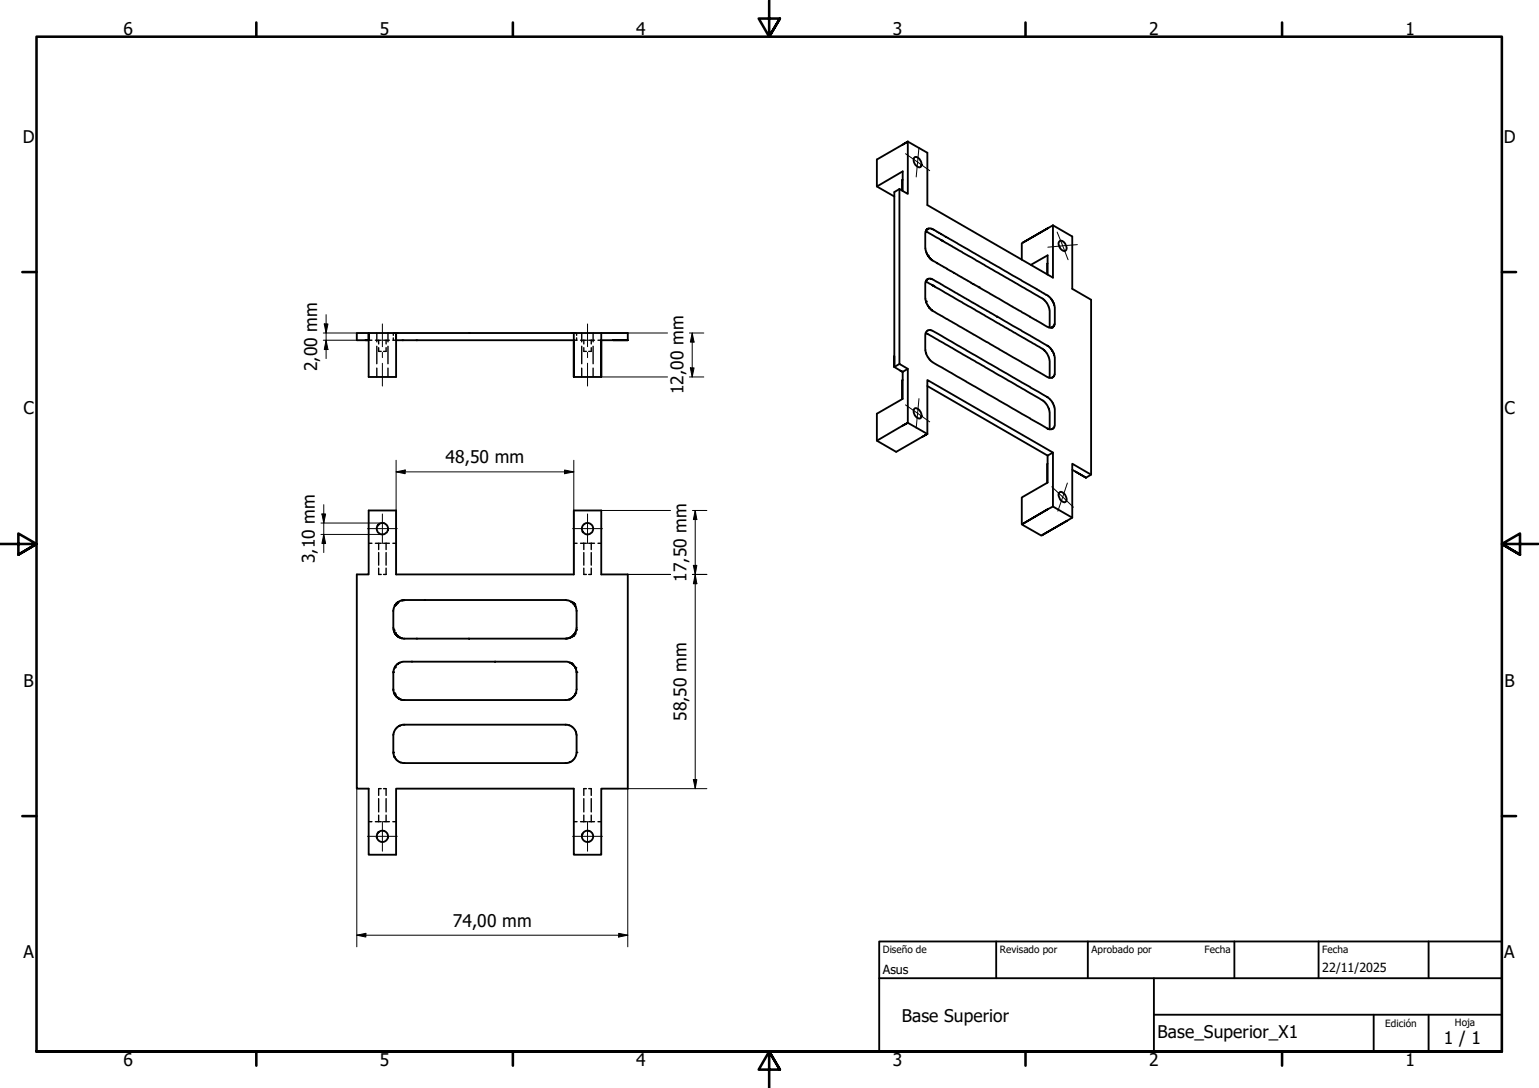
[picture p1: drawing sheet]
<svg xmlns="http://www.w3.org/2000/svg" width="420mm" height="297mm" viewBox="0 0 420 297" stroke-linecap="round" stroke-linejoin="round" font-family="sans-serif">
<!-- layer: Oculto (ISO) -->
<g fill="none" stroke="#000" stroke-width=".38">
<path d="M100.6 92.9h.9M102.5 92.9h.9v1M102.9 90.9v2.4M102.9 94.5v4.8M103.4 94.9v1h.7M103.4 92.9h.7M104.7 92.9h1.6M105.4 92.9v1M105.4 94.9v1h-.7M105.9 90.9v2.4M105.9 94.5v4.8M107.3 92.9h.8"/>
<path d="M107.4 90.9v.7M107.4 92.3v.6M156.7 92.9h.8M157.4 92.3v.6M157.4 90.9v.7M158.5 92.9h1.6M158.8 90.9v2.4M158.8 94.5v4.8M159.4 92.9v1M159.4 94.9v1h.7M160.7 92.9h1.6M161.4 92.9v1"/>
<path d="M161.4 94.9v1h-.7M161.9 90.9v2.4M161.9 94.5v4.8M163.3 92.9h.8M102.9 100.5v2.4M105.9 100.5v2.4M158.8 100.5v2.4M161.9 100.5v2.4M100.6 148.3h.9M102.5 148.3h.9v1.7M103.4 148.3h.7M103.4 150.9v3.4"/>
<path d="M103.4 155.1v1.7h.7M104.7 142.8l.1 .1M104.7 148.3h1.6M104.9 142.9h.1M105.4 148.3v1.7M105.4 150.9v3.4M105.4 155.1v1.7h-.7M107.3 148.3h.8M156.7 148.3h.8M158.5 148.3h1.6M159.4 155.1v1.7h.7M159.4 148.3v1.7"/>
<path d="M159.4 150.9v3.4M159.5 143.1h.1M159.6 143v.1M160.7 148.3h1.6M161.4 155.1v1.7h-.7M161.4 148.3v1.7M161.4 150.9v3.4M163.3 148.3h.8M107.4 166.7h.1M107.8 173h.1M107.9 165.1h.1M107.9 173v.1"/>
<path d="M108.4 173.5v.1M108.6 164.4v.1M108.7 173.8h.1M109.4 174.2h.1M109.5 174.2h.1M110.2 174.4h.1M110.3 163.8l-.1 .1M154.5 174.4h.1M154.5 163.8h.1M156.1 164.4h.1M156.2 173.7l-.1 .1M156.4 164.6h.1"/>
<path d="M156.5 173.5h.1M156.5 164.8h.1M156.6 164.8h.1M156.6 173.3l-.1 .1M156.7 165h.1M156.8 165.1h.1M156.8 173.2h.1M157.2 172.3h.1M157.4 166.7h.1M107.6 189.2h.1M107.9 189.9h.1M108.3 190.4h.1"/>
<path d="M108.6 190.5v.1M108.7 181.2h-.1M108.8 190.7h.1M108.9 190.7h.1M110 197.9h.1M110.2 197.9h.1M110.2 191.1h.1M154.5 191.1h.1M154.5 197.9h.1M155.3 191h.1M156.1 190.6h.1M156.1 190.5h.1"/>
<path d="M157 189.6v.1M157.1 189.5h-.1M157.2 189.2v.1M103.4 218v3.7M104.1 215.3h-.7v1.9M104.7 215.3h.7v1.9M105.4 218v3.7M110.2 208.3h.1M154.5 208.3h.1M159.4 218v3.7M160.1 215.3h-.7v1.9M160.7 215.3h.7v1.9"/>
<path d="M161.4 218v3.7M100.6 224.3h.9M103.4 222.6v1.7h-.9M103.4 224.3h.7M104.7 226.8l.1 .1M104.7 224.3h.7M104.9 226.9h.1M105.4 222.6v1.7h.9M107.3 224.3h.8M156.7 224.3h.8M158.5 224.3h1.6M159.4 222.6v1.7"/>
<path d="M160.7 226.8l.1 .1M160.7 224.3h1.6M160.8 229.8h.2M160.9 226.9h.1M161.2 229.7h-.1M161.4 222.6v1.7M163.3 224.3h.8"/>
</g>
<g fill="#000">
<circle cx="107.4" cy="171.4" r=".19"/>
<circle cx="107.4" cy="171.8" r=".19"/>
<circle cx="107.4" cy="171.9" r=".19"/>
<circle cx="107.5" cy="172.2" r=".19"/>
<circle cx="107.5" cy="172.1" r=".19"/>
<circle cx="107.7" cy="172.7" r=".19"/>
<circle cx="107.8" cy="172.8" r=".19"/>
<circle cx="107.8" cy="172.7" r=".19"/>
<circle cx="107.8" cy="172.9" r=".19"/>
<circle cx="107.8" cy="165.3" r=".19"/>
<circle cx="107.9" cy="173" r=".19"/>
<circle cx="107.9" cy="165.1" r=".19"/>
<circle cx="107.9" cy="165.2" r=".19"/>
<circle cx="108" cy="165.1" r=".19"/>
<circle cx="108" cy="165" r=".19"/>
<circle cx="108" cy="173.2" r=".19"/>
<circle cx="108.1" cy="164.9" r=".19"/>
<circle cx="108.1" cy="173.3" r=".19"/>
<circle cx="108.2" cy="164.8" r=".19"/>
<circle cx="108.3" cy="164.7" r=".19"/>
<circle cx="108.3" cy="164.6" r=".19"/>
<circle cx="108.3" cy="173.5" r=".19"/>
<circle cx="108.4" cy="173.6" r=".19"/>
<circle cx="108.5" cy="173.6" r=".19"/>
<circle cx="108.5" cy="173.7" r=".19"/>
<circle cx="108.5" cy="164.5" r=".19"/>
<circle cx="108.6" cy="173.7" r=".19"/>
<circle cx="108.6" cy="173.8" r=".19"/>
<circle cx="109" cy="174" r=".19"/>
<circle cx="109.1" cy="174" r=".19"/>
<circle cx="109.3" cy="174.2" r=".19"/>
<circle cx="110.2" cy="163.9" r=".19"/>
<circle cx="116.1" cy="163.8" r=".19"/>
<circle cx="128" cy="174.4" r=".19"/>
<circle cx="155.4" cy="174.2" r=".19"/>
<circle cx="155.5" cy="174.1" r=".19"/>
<circle cx="156" cy="173.9" r=".19"/>
<circle cx="156" cy="164.3" r=".19"/>
<circle cx="156" cy="173.8" r=".19"/>
<circle cx="156.3" cy="164.5" r=".19"/>
<circle cx="156.3" cy="164.6" r=".19"/>
<circle cx="156.3" cy="173.6" r=".19"/>
<circle cx="156.4" cy="164.6" r=".19"/>
<circle cx="156.4" cy="173.6" r=".19"/>
<circle cx="156.5" cy="164.6" r=".19"/>
<circle cx="156.5" cy="164.7" r=".19"/>
<circle cx="156.7" cy="164.8" r=".19"/>
<circle cx="156.7" cy="173.3" r=".19"/>
<circle cx="156.7" cy="164.9" r=".19"/>
<circle cx="156.7" cy="165" r=".19"/>
<circle cx="156.7" cy="173.2" r=".19"/>
<circle cx="156.8" cy="165" r=".19"/>
<circle cx="156.8" cy="173.2" r=".19"/>
<circle cx="156.8" cy="173" r=".19"/>
<circle cx="156.8" cy="173.1" r=".19"/>
<circle cx="156.9" cy="173" r=".19"/>
<circle cx="157" cy="172.8" r=".19"/>
<circle cx="157" cy="172.7" r=".19"/>
<circle cx="157.1" cy="172.6" r=".19"/>
<circle cx="157.1" cy="172.7" r=".19"/>
<circle cx="157.3" cy="172" r=".19"/>
<circle cx="157.4" cy="171.9" r=".19"/>
<circle cx="157.4" cy="171.4" r=".19"/>
<circle cx="107.4" cy="183.5" r=".19"/>
<circle cx="107.4" cy="183.6" r=".19"/>
<circle cx="107.6" cy="189.3" r=".19"/>
<circle cx="107.7" cy="189.4" r=".19"/>
<circle cx="107.7" cy="189.5" r=".19"/>
<circle cx="107.8" cy="182.2" r=".19"/>
<circle cx="107.9" cy="189.8" r=".19"/>
<circle cx="108" cy="189.9" r=".19"/>
<circle cx="108" cy="181.9" r=".19"/>
<circle cx="108.3" cy="190.3" r=".19"/>
<circle cx="108.7" cy="190.6" r=".19"/>
<circle cx="109" cy="190.8" r=".19"/>
<circle cx="109.1" cy="190.9" r=".19"/>
<circle cx="109.7" cy="191.1" r=".19"/>
<circle cx="109.8" cy="191.1" r=".19"/>
<circle cx="135.2" cy="180.6" r=".19"/>
<circle cx="155.5" cy="190.9" r=".19"/>
<circle cx="155.7" cy="181" r=".19"/>
<circle cx="155.8" cy="181" r=".19"/>
<circle cx="155.9" cy="181" r=".19"/>
<circle cx="156.3" cy="190.4" r=".19"/>
<circle cx="157" cy="182.3" r=".19"/>
<circle cx="157.1" cy="182.3" r=".19"/>
<circle cx="157.2" cy="189.2" r=".19"/>
<circle cx="157.4" cy="183.2" r=".19"/>
<circle cx="157.4" cy="183.6" r=".19"/>
<circle cx="157.4" cy="183.5" r=".19"/>
<circle cx="107.4" cy="205.4" r=".19"/>
<circle cx="107.4" cy="205.5" r=".19"/>
<circle cx="157.4" cy="205.5" r=".19"/>
<circle cx="157.4" cy="205.4" r=".19"/>
</g>
<!-- layer: Visible (ISO) -->
<g fill="none" stroke="#000" stroke-width=".51">
<path d="M246.4 39.5l1.4-.8-8.4 4.8v7.4l4.8 2.7M239.4 50.9l7-4.1v5.3M245.6 51.6v47.8l2.2 1.3-1.4 .8v7.4l-7 4.1v7.3l5.3 3.1 8.5-4.9-1.5 .8M245.6 51.6l-1.4 .8v47.8v-3M245.6 51.6l2.2 1.3v-14.2l5.4 3v14.3l34.3 19.8v-14.3M246.4 49.1h-.1v2.9M251.6 45a1.87 1.87 0 0 0-1.9-2.1 1.82 1.82 0 0 0 1.5 2.7l.4-.5M252.8 76.9l31.9 18.3 1.1 1.2 .7 1.8-.1 4.9M252.8 63.2l31.9 18.3 1.1 1.2 .7 1.7-.1 5M253 62.7l-.4 .9 .1 4.6 .7 1.7 1.1 1.2 31.4 18.1 .6 .3 .8-.2M253.2 62.5l-.2 .1M253.2 62.5l.8-.2 .6 .2 31.3 18.1 1.1 .9 .7 1.5"/>
<path d="M279 66.4v4.5M281.4 72.3l4.6-2.6v5.3M286 71.9l-.1 3M287.5 61.5l5.2 3.1v14.3l5.2 2.9v47.8l-1.4 .8M287.5 61.5l-8.5 4.9 7-4.1M289.2 67.2a.88 .88 0 0 1 .1-1.3 .88 .88 0 0 1 1.3 .3 1.73 1.73 0 0 1 .2 2.3 1.63 1.63 0 0 1-1.6-1.3v.2M99.8 92.9h.8h-3.2v-2h74v2M156.7 90.9v12v-10h-48.6v-2v12h-7.5v-12v2M164.1 90.9v12v-10h7.3h-4M245.6 99.4l-1.4 .8 2.2 1.3-.6-.3M252.8 91l32.2 18.5 .9 1.1 .6 1.6-.1 5M252.9 96.4l-.3-.8v-4.2l.3-.8 .3-.4 .8-.1 32.1 18.3 1.1 1.3 .7 1.5-.1 5.4-.7 .6-1.2-.2-31.4-18.1-.9-1-.7-1.4"/>
<path d="M287.3 95.8l-1.2-1.4-31.3-18-1.2-.3-.7 .5-.3 .7 .1 4.6 .6 1.6 1.2 1.3 32 18.4 .9-.2 .6-.9v-4.5l-.7-1.7M287.8 83.1l.2 .8v4.5l-.6 .9M156.7 102.9h7.4M246.4 116.2l1.4-.8-8.4 4.9M246.4 103.7l-.1 .2v5.1M247.8 100.7v14.7l5.4 3.1v-14.8l34.3 19.9-1.5 .8M251.6 113.6a1.87 1.87 0 0 0-1.9-2.1 1.82 1.82 0 0 0 1.5 2.7l.4-.5M253.2 105.4l32.8 19M100.6 139.4h7.5v17.4h48.6v-17.4h7.4v17.4h7.3v58.5h-7.3v18h-7.4v-18h-48.6v18h-7.5v-18h-3.2v-58.5h3.2zM286 124.4v7.3l-7 4.1v7.4l5.3 3M286 126.6l-.1 5.2M287.5 123.6v14.7l5.2 3v-14.7l5.2 3"/>
<path d="M287.5 138.3l-8.5 4.9 7-4.1M289.1 134.6v.1l.1-.2a1.06 1.06 0 0 1 1.6 .7 1.19 1.19 0 0 1-.2 1.9 2.05 2.05 0 0 1-1.5-2.4M292.7 128.3l3.8 2.1-2.9-1.6M103.3 143.3l.1-.1-.3 .4M105.9 144.5a1.55 1.55 0 0 0-2.1-1.6 1.55 1.55 0 0 0-.5 2.6 1.55 1.55 0 0 0 2.6-.7v-.2M159.1 145.1a1.56 1.56 0 0 1 1.2-2.3 1.56 1.56 0 0 1 1.6 2.1 1.56 1.56 0 0 1-2.6 .5l-.2-.3v.2M292.7 141.3l-8.4 4.9 7-4M107.4 166.7v.2M107.4 171.4h.1M107.4 171.9h.1M107.6 172.5l.1 .1M107.7 172.7h.1"/>
<path d="M107.8 172.8v.2M107.9 165.1h.1M107.9 173.1l.2 .1M108 165v.1M108.1 164.8h.2l-.6 .7-.3 1v5.1l.4 1.4 1.2 1 1.1 .4h17.9M108.1 164.9v.1M108.1 173.3h.1M108.3 164.8l1-.8 .9-.2h44.4l1.1 .3 .9 .7M108.3 164.6v.1M108.5 173.7h.1M108.5 164.5h.1M109 174h.1"/>
<path d="M109.3 174.2h.1M109.7 174.2l.1 .1M109.8 163.9h.2M110.1 163.9h.1M110.3 163.8h.1M110.3 174.4h.1M154.4 163.8h.1M154.4 174.4h.1M154.7 174.3h.1M156 173.9l-1.3 .5h-26.6M156 164.3h.1M156.1 173.8l-.1 .1"/>
<path d="M156.1 164.3v.1M156.3 164.5l.1 .1M156.5 164.7v.1M156.6 164.8l.5 .7M156.7 164.8v.1M156.7 173.2v.1M156.9 173l-.1 .1M157 172.9l-.1 .1M157 165.4l.4 1.3v4.8l-.5 1.5-.9 .9M157 172.8h.1M157.1 172.6l-.1 .1M157.3 172.2l-.1 .1"/>
<path d="M157.4 171.4v.1M157.4 166.7v.2M107.4 183.4v.2M107.4 188.1v.3M107.6 189.3l.1 .1M107.7 189.5h.1M107.9 181.9v.1M108.6 181.2h.1M108.8 190.7h.1M109 181l-.2 .1M109 190.7v.1M109.4 191h.1"/>
<path d="M109.6 191.1h.1M110.3 191.1h.1M110.3 197.9h.1M135.1 180.6l-25.4 .1-1.6 .9-.6 1.1v6.3l.9 1.4 1.5 .7h45l1.6-.7 .4-.5 .5-1.2v-5.3l-.3-1.1-.7-.9M135.2 180.6h19.6l1 .4 .7 .5M154.4 191.1h.1M154.4 197.9h.1M155.5 180.9h.1M156 190.7l-.2 .1M156.4 190.4h-.1M157 182.2v.1M157 189.5v.1"/>
<path d="M157.1 189.4v.1M157.2 189.2h.1M157.4 183.4v.1M157.4 183.6h.1M157.4 188.1v.2M107.4 200.5v.2M107.4 205.3v.1M107.7 206.6l-.3-.9 .1-5.8 .8-1.3 1.6-.7h44.9l1 .3 1 .8 .6 1.6-.1 5.6-.8 1.4-1.6 .7h-44.9l-1.4-.5-.9-1.1M110.3 208.3h.1M154.4 208.3h.1M157.4 200.5v.2M157.4 205.3v.1"/>
<path d="M102.9 228.6h.1M103.3 227.2l-.2 .4M105.9 228.5a1.55 1.55 0 0 0-2.1-1.6 1.55 1.55 0 0 0-.5 2.6 1.55 1.55 0 0 0 2.6-.7v-.2M159 227.7l-.1 .2a1.53 1.53 0 0 1 2.5-.7 1.53 1.53 0 0 1-.3 2.5 1.53 1.53 0 0 1-2.2-1.2v-.6"/>
</g>
<g fill="#000">
<circle cx="253" cy="62.6" r=".25"/>
<circle cx="253.1" cy="62.6" r=".25"/>
<circle cx="253.2" cy="62.5" r=".25"/>
<circle cx="253.3" cy="69.8" r=".25"/>
<circle cx="254.7" cy="78" r=".25"/>
<circle cx="257.2" cy="65.7" r=".25"/>
<circle cx="267.2" cy="78.4" r=".25"/>
<circle cx="107.6" cy="90.9" r=".25"/>
<circle cx="108.4" cy="90.9" r=".25"/>
<circle cx="109.9" cy="92.9" r=".25"/>
<circle cx="113.7" cy="92.9" r=".25"/>
<circle cx="128" cy="90.9" r=".25"/>
<circle cx="156" cy="90.9" r=".25"/>
<circle cx="156.3" cy="90.9" r=".25"/>
<circle cx="156.4" cy="90.9" r=".25"/>
<circle cx="156.5" cy="90.9" r=".25"/>
<circle cx="156.8" cy="90.9" r=".25"/>
<circle cx="252.8" cy="82.3" r=".25"/>
<circle cx="287" cy="89.5" r=".25"/>
<circle cx="287.2" cy="89.4" r=".25"/>
<circle cx="287.3" cy="89.3" r=".25"/>
<circle cx="287.5" cy="82.5" r=".25"/>
<circle cx="107.8" cy="172.8" r=".25"/>
<circle cx="107.8" cy="165.3" r=".25"/>
<circle cx="107.8" cy="172.9" r=".25"/>
<circle cx="107.9" cy="165.1" r=".25"/>
<circle cx="107.9" cy="173" r=".25"/>
<circle cx="108" cy="165" r=".25"/>
<circle cx="108.1" cy="164.8" r=".25"/>
<circle cx="108.3" cy="164.8" r=".25"/>
<circle cx="108.3" cy="164.6" r=".25"/>
<circle cx="108.4" cy="173.6" r=".25"/>
<circle cx="108.4" cy="164.6" r=".25"/>
<circle cx="108.5" cy="173.6" r=".25"/>
<circle cx="108.6" cy="164.5" r=".25"/>
<circle cx="108.7" cy="173.8" r=".25"/>
<circle cx="109" cy="174" r=".25"/>
<circle cx="109.7" cy="163.9" r=".25"/>
<circle cx="110.2" cy="163.9" r=".25"/>
<circle cx="113.7" cy="174.4" r=".25"/>
<circle cx="115.8" cy="163.8" r=".25"/>
<circle cx="154.6" cy="174.4" r=".25"/>
<circle cx="155.1" cy="174.2" r=".25"/>
<circle cx="155.5" cy="174.1" r=".25"/>
<circle cx="156" cy="173.9" r=".25"/>
<circle cx="156.2" cy="164.5" r=".25"/>
<circle cx="156.2" cy="173.7" r=".25"/>
<circle cx="156.3" cy="173.7" r=".25"/>
<circle cx="156.4" cy="164.6" r=".25"/>
<circle cx="156.4" cy="173.6" r=".25"/>
<circle cx="156.5" cy="164.7" r=".25"/>
<circle cx="156.5" cy="164.6" r=".25"/>
<circle cx="156.5" cy="173.5" r=".25"/>
<circle cx="156.6" cy="164.8" r=".25"/>
<circle cx="156.6" cy="173.3" r=".25"/>
<circle cx="156.7" cy="165" r=".25"/>
<circle cx="156.8" cy="173.2" r=".25"/>
<circle cx="156.8" cy="165" r=".25"/>
<circle cx="156.9" cy="173" r=".25"/>
<circle cx="107.6" cy="189.3" r=".25"/>
<circle cx="107.7" cy="189.4" r=".25"/>
<circle cx="107.8" cy="182.2" r=".25"/>
<circle cx="107.9" cy="189.8" r=".25"/>
<circle cx="110" cy="191.1" r=".25"/>
<circle cx="110.1" cy="191.1" r=".25"/>
<circle cx="112.3" cy="180.6" r=".25"/>
<circle cx="155.3" cy="191" r=".25"/>
<circle cx="155.4" cy="191" r=".25"/>
<circle cx="155.8" cy="181" r=".25"/>
<circle cx="156.1" cy="181.2" r=".25"/>
<circle cx="157.1" cy="182.3" r=".25"/>
</g>
<!-- layer: Borde (ISO) -->
<g fill="none" stroke="#000" stroke-width=".7">
<path d="M70 6.1v3.9M140 6.1v3.9M210 0v10l-2.9-4.9h5.8l-2.9 4.9 2.9-4.9M280 6.1v3.9M350 6.1v3.9M6.1 74.3h3.9M410 74.3h3.9M0 148.5h10l-5-2.8v5.7l5-2.9-5 2.9M420 148.5h-10l5-2.8v5.7l-5-2.9 5 2.9M6.1 222.8h3.9M410 222.8h3.9M10 287.1v-277.1h400v277.1h-400h400"/>
<path d="M70 287.1v3.8M140 287.1v3.8M212.9 292l-2.9-4.9 2.9 4.9h-5.8l2.9-4.9v9.9M280 287.1v3.8M350 287.1v3.8"/>
</g>
<path d="M240 257h170v30.1h-170zM272 257v10.1M297 257v10.1M337 257v10.1M360 257v10.1M390 257v10.1M240 267.1h170M315 277h95M315 267.1v20M375 277v10.1M390 277v10.1" fill="none" stroke="#000" stroke-width=".51"/>
<!-- layer: Cota (ISO) -->
<g fill="none" stroke="#000" stroke-width=".27">
<path d="M88.3 90.9h9.1M88.3 92.9h9.1M88.5 88.4h1l-.5 2.5zM89 92.9l.5 2.5h-1zM89 85.9v12M164.1 90.9h18.1M188.2 90.9h4M189 90.9l.5 2.5h-1zM189 90.9v12M164.1 102.9h18.1M188.2 102.9h4M188.5 100.4h1l-.5 2.5z"/>
<path d="M88.4 137.8v13.1M108.1 128.8l2.5-.5v1zM108.1 128.8h48.6M108.1 125.7v31.1M154.1 128.3l2.6 .5-2.6 .5zM156.7 125.7v31.1M164.1 139.4h19M189 139.4h4M189.8 139.4l.4 2.4h-.9zM189.8 139.4v75.9M87.6 142.8h16.7M87.6 145.9h16.7"/>
<path d="M87.9 140.3h1l-.5 2.5zM88.4 145.9l.5 2.5h-1zM171.4 156.8h11.7M189 156.8h4M189.3 154.4h.9l-.4 2.4zM189.8 156.8l.4 2.6h-.9zM97.4 215.3v43.2M189.3 212.8h.9l-.4 2.5zM193 215.3h-21.6v43.2M97.4 255.3l2.5-.5v1zM97.4 255.3h74M168.9 254.8l2.5 .5-2.5 .5z"/>
</g>
<g fill="#000">
<path d="M88.5 88.4h1l-.5 2.5zM89 92.9l.5 2.5h-1zM189 90.9l.5 2.5h-1zM188.5 100.4h1l-.5 2.5zM108.1 128.8l2.5-.5v1zM154.1 128.3l2.6 .5-2.6 .5zM87.9 140.3h1l-.5 2.5zM88.4 145.9l.5 2.5h-1zM189.3 154.4h.9l-.4 2.4zM189.8 156.8l.4 2.6h-.9zM189.8 139.4l.4 2.4h-.9zM189.3 212.8h.9l-.4 2.5z"/>
<path d="M97.4 255.3l2.5-.5v1zM168.9 254.8l2.5 .5-2.5 .5z"/>
</g>
<!-- layer: Marca de centro (ISO) -->
<g fill="none" stroke="#000" stroke-width=".27">
<path d="M247.2 42l6.6 4.6M250.9 40.2l-.8 8.1M288.6 63.4l3 7.5M294.1 66.8l-8 .7M247.2 110.5l6.6 4.7M250.9 108.8l-.8 8.1M287.1 132.9l6 5.6M291.4 131.9l-2.6 7.7M100.3 144.3h8.2M104.4 140.3v8.1M156.3 144.3h8.2M160.4 140.3v8.1"/>
<path d="M100.3 228.3h8.2M104.4 224.3v8.1M156.3 228.3h8.2M160.4 224.3v8.1"/>
</g>
<!-- layer: Eje (ISO) -->
<path d="M104.4 88.4v6.3M104.4 96.2v1.4M104.4 99.2v6.2M160.4 88.4v6.3M160.4 96.2v1.4M160.4 99.2v6.2" fill="none" stroke="#000" stroke-width=".27"/>
<g font-size="4.8">
<text x="33.7" y="9.6">6</text>
<text x="103.7" y="9.6">5</text>
<text x="173.7" y="9.6">4</text>
<text x="243.7" y="9.6">3</text>
<text x="313.7" y="9.6">2</text>
<text x="383.7" y="9.6">1</text>
<text x="6.2" y="38.9">D</text>
<text x="410.5" y="38.9">D</text>
<text x="86.6" y="101.4" transform="rotate(-90 86.6 101.4)">2,00 mm</text>
<text x="186.6" y="107.7" transform="rotate(-90 186.6 107.7)">12,00 mm</text>
<text x="6.4" y="113.1">C</text>
<text x="410.7" y="113.1">C</text>
<text x="121.6" y="126.5">48,50 mm</text>
<text x="86" y="153.8" transform="rotate(-90 86 153.8)">3,10 mm</text>
<text x="187.4" y="158.9" transform="rotate(-90 187.4 158.9)">17,50 mm</text>
<text x="6.4" y="187.4">B</text>
<text x="410.7" y="187.4">B</text>
<text x="187.4" y="196.8" transform="rotate(-90 187.4 196.8)">58,50 mm</text>
<text x="123.6" y="253">74,00 mm</text>
<text x="6.4" y="261.7">A</text>
<text x="410.7" y="261.7">A</text>
<text x="246.2" y="279.1">Base Superior</text>
<text x="316" y="283.3">Base_Superior_X1</text>
<text x="394.2" y="285">1 / 1</text>
<text x="33.7" y="290.9">6</text>
<text x="103.7" y="290.9">5</text>
<text x="173.7" y="290.9">4</text>
<text x="243.7" y="290.9">3</text>
<text x="313.7" y="290.9">2</text>
<text x="383.7" y="290.9">1</text>
</g>
<g font-size="3.4">
<text x="241" y="266">Asus</text>
<text x="361" y="265.5">22/11/2025</text>
</g>
<g font-size="2.7">
<text x="241" y="260.2">Diseño de</text>
<text x="273" y="260.1">Revisado por</text>
<text x="298" y="260.1">Aprobado por</text>
<text x="328.9" y="260.1">Fecha</text>
<text x="361" y="260.1">Fecha</text>
<text x="378.2" y="280.3">Edición</text>
<text x="397.2" y="280">Hoja</text>
</g>
</svg>
